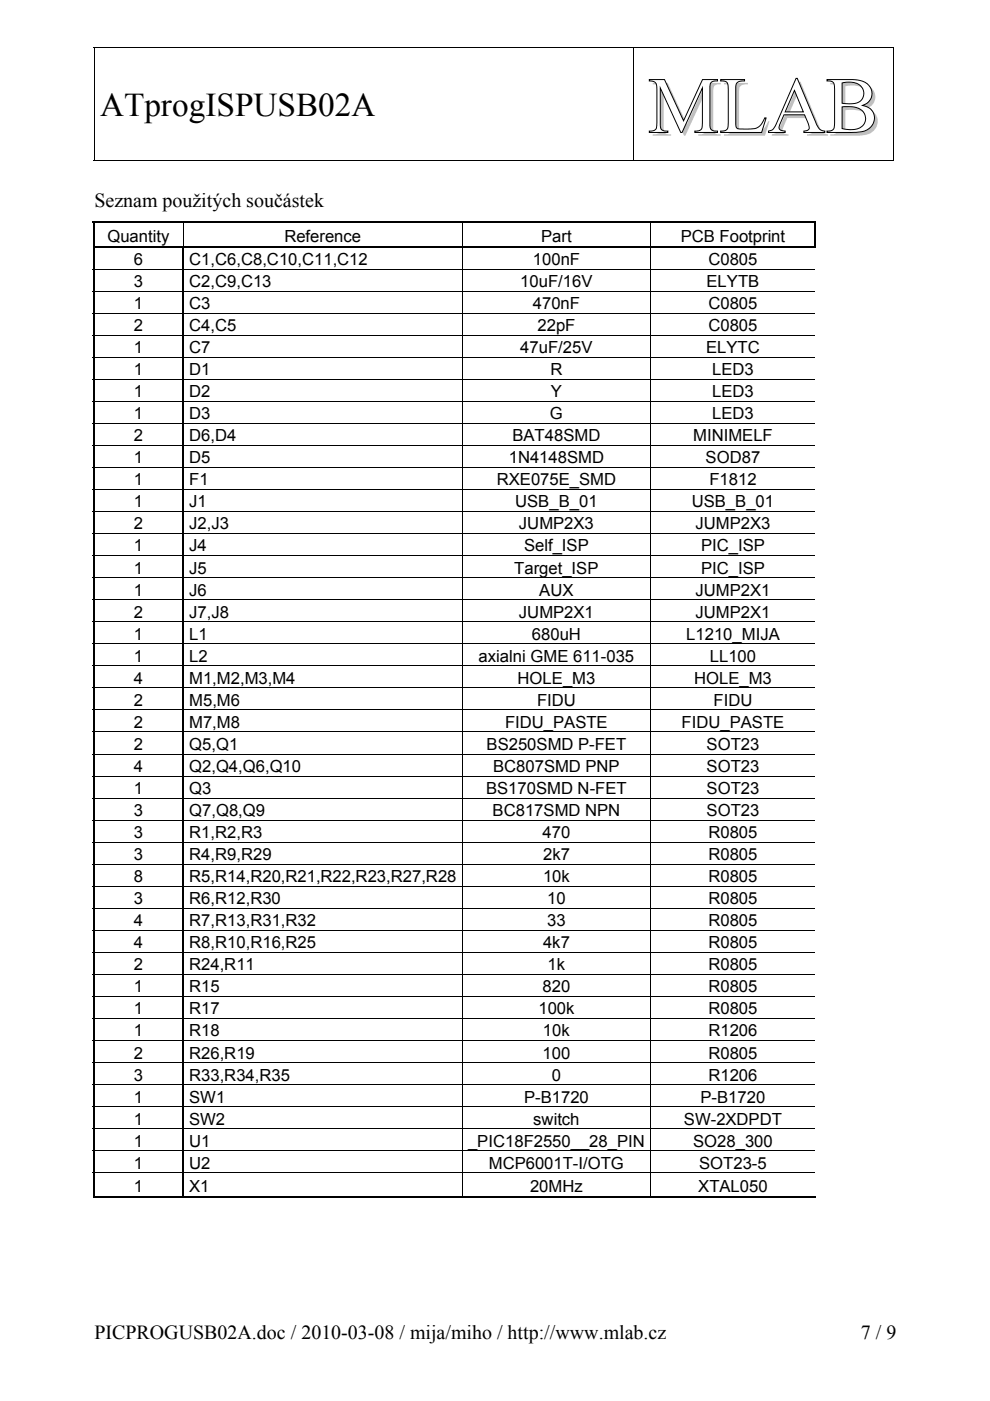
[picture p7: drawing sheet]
<svg xmlns="http://www.w3.org/2000/svg" width="210mm" height="297mm" viewBox="0 0 210 297" stroke-linecap="round" stroke-linejoin="round" font-family="sans-serif">
<g fill="#fff" stroke="#000" stroke-width=".21">
<path d="M137.7 16.9h3.2l4 8.7 4-8.7h3.2v.3a1.17 1.17 0 0 0-1.6 1.2v8.2a1.16 1.16 0 0 0 1.6 1.2v.3h-4.8v-.3a1.29 1.29 0 0 0 1.3-.3 1.29 1.29 0 0 0 .3-1.4v-7.5l-4.3 9.5h-.3l-4.3-9.5v8a1.14 1.14 0 0 0 1.6 1.2v.3h-3.9v-.3a1.29 1.29 0 0 0 1.3-.3 1.29 1.29 0 0 0 .3-1.4v-7.3a1.32 1.32 0 0 0-1.6-1.6z" fill-rule="evenodd"/>
<path d="M152.8 16.9h5.1v.3a1.36 1.36 0 0 0-1.9 1.2v8a.77 .77 0 0 0 .8 .9h2.3a2.71 2.71 0 0 0 2.8-1.8l.3-.5h.2l-.9 3.1h-8.7v-.3a1.32 1.32 0 0 0 1.6-1.7v-7.7a1.15 1.15 0 0 0-1.6-1.2z" fill-rule="evenodd"/>
<path d="M168.8 16.6h.2l4 9.3a2.25 2.25 0 0 0 1.9 1.9v.3h-4.5v-.3a.92 .92 0 0 0 1.1-.4 .92 .92 0 0 0-.1-1.1l-.8-2h-4.4l-.7 1.8a.96 .96 0 0 0 .1 1.5l.9 .2v.3h-3.6v-.3a2.38 2.38 0 0 0 1.9-2zM168.4 19.2l-1.9 4.5h3.8z" fill-rule="evenodd"/>
<path d="M175.3 16.9h5.5a4 4 0 0 1 3.9 2 2.59 2.59 0 0 1-1.8 3.5 2.77 2.77 0 0 1 2.5 2.7 2.77 2.77 0 0 1-2.5 2.8l-1.4 .2h-6.2v-.3a1.31 1.31 0 0 0 1.4-.4 1.31 1.31 0 0 0 .3-1.3v-7.2a1.3 1.3 0 0 0-.3-1.4 1.3 1.3 0 0 0-1.4-.3zM178.5 17.6v4.3a5.6 5.6 0 0 0 3.9-.5 2.31 2.31 0 0 0 .5-2.5 2.31 2.31 0 0 0-2.2-1.4l-1.1-.1zM178.5 22.7v4.6a4.3 4.3 0 0 0 4.6-.8 2.42 2.42 0 0 0-2-3.8z" fill-rule="evenodd"/>
</g>
<g fill="#000">
<path d="M19.9 10h.2v.2h-.2zM189.4 10h.2v.2h-.2zM189.4 33.9h.2v.2h-.2zM19.7 47h.3v.3h-.3zM19.7 52.1h.3v.4h-.3zM38.7 52.1h.4v.4h-.4zM38.8 47.3h.2zM97.9 47.3h.2zM97.9 52.5h.2zM137.9 47.3h.1zM137.9 47h.3v.3h-.3zM137.9 52.5h.1z"/>
<path d="M137.9 52.1h.3v.4h-.3zM172.7 47h.4v.3h-.4zM172.7 52.1h.4v.4h-.4zM137.9 253.6h.3v.3h-.3z"/>
</g>
<g fill="none" stroke="#000" stroke-width=".21">
<path d="M19.9 10.1h169.7M20 10.2v23.9M134.3 10.2v23.9M189.5 10.2v23.9M19.9 34h114.3M134.4 34h55M19.7 57h153.1M38.9 47.3v4.8M98 47.3v4.8M98 52.5v4.5M98 57.1v4.5M138 47.3v4.8"/>
<path d="M138 52.5v4.5M138 57.1v4.5M19.7 61.7h153.1M19.7 66.4h153.1M19.7 71.1h153.1M19.7 75.7h153.1M98 61.8v4.5M98 66.5v4.5M98 71.1v4.5M98 75.8v4.5M138 61.8v4.5M138 66.5v4.5"/>
<path d="M138 71.1v4.5M138 75.8v4.5M19.7 80.4h153.1M19.7 85.1h153.1M19.7 89.8h153.1M19.7 94.4h153.1M19.7 99.1h153.1M98 80.5v4.5M98 85.2v4.5M98 89.9v4.4M98 94.5v4.5M98 99.2v4.5"/>
<path d="M138 80.5v4.5M138 85.2v4.5M138 89.9v4.4M138 94.5v4.5M138 99.2v4.5M19.7 103.8h153.1M19.7 108.5h153.1M19.7 113.1h153.1M19.7 117.8h153.1M98 103.9v4.5M98 108.5v4.6M98 113.2v4.5"/>
<path d="M98 117.9v4.5M138 103.9v4.5M138 108.5v4.6M138 113.2v4.5M138 117.9v4.5M19.7 122.5h153.1M19.7 127.1h153.1M19.7 131.8h153.1M19.7 136.5h153.1M98 122.6v4.5M98 127.2v4.5M98 131.9v4.5"/>
<path d="M98 136.6v4.5M138 122.6v4.5M138 127.2v4.5M138 131.9v4.5M138 136.6v4.5M19.7 141.2h153.1M19.7 145.9h153.1M19.7 150.5h153.1M19.7 155.2h153.1M19.7 159.9h153.1M98 141.3v4.5M98 145.9v4.5"/>
<path d="M98 150.6v4.5M98 155.3v4.5M98 160v4.5M138 141.3v4.5M138 145.9v4.5M138 150.6v4.5M138 155.3v4.5M138 160v4.5M19.7 164.5h153.1M19.7 169.2h153.1M19.7 173.9h153.1M19.7 178.6h153.1"/>
<path d="M98 164.6v4.5M98 169.3v4.5M98 174v4.5M98 178.6v4.6M138 164.6v4.5M138 169.3v4.5M138 174v4.5M138 178.6v4.6M19.7 183.2h153.1M19.7 187.9h153.1M19.7 192.6h153.1M19.7 197.3h153.1"/>
<path d="M98 183.3v4.5M98 188v4.5M98 192.7v4.5M98 197.4v4.5M138 183.3v4.5M138 188v4.5M138 192.7v4.5M138 197.4v4.5M19.7 202h153.1M19.7 206.6h153.1M19.7 211.3h153.1M19.7 216h153.1"/>
<path d="M98 202v4.5M98 206.7v4.5M98 211.4v4.5M98 216v4.6M138 202v4.5M138 206.7v4.5M138 211.4v4.5M138 216v4.6M19.7 220.6h153.1M19.7 225.3h153.1M19.7 230h153.1M19.7 234.7h153.1"/>
<path d="M19.7 239.3h153.1M98 220.7v4.5M98 225.4v4.5M98 230.1v4.5M98 234.7v4.5M98 239.4v4.5M138 220.7v4.5M138 225.4v4.5M138 230.1v4.5M138 234.7v4.5M138 239.4v4.5M19.7 244h153.1"/>
<path d="M19.7 248.7h153.1M98 244.1v4.5M98 248.8v4.8M138 244.1v4.5M138 248.8v4.8"/>
</g>
<g fill="none" stroke="#000" stroke-width=".34">
<path d="M19.7 47.2h118.2M19.8 47.3v4.8M19.8 52.5v4.5M19.8 57.1v4.5M20 52.3h18.7M38.9 52.5v4.5M38.9 57.1v4.5M39.1 52.3h98.8M138.2 47.2h34.5M138.2 52.3h34.5M172.9 47.3v4.8M19.8 61.8v4.5"/>
<path d="M19.8 66.5v4.5M19.8 71.1v4.5M19.8 75.8v4.5M38.9 61.8v4.5M38.9 66.5v4.5M38.9 71.1v4.5M38.9 75.8v4.5M19.8 80.5v4.5M19.8 85.2v4.5M19.8 89.9v4.4M19.8 94.5v4.5M19.8 99.2v4.5"/>
<path d="M38.9 80.5v4.5M38.9 85.2v4.5M38.9 89.9v4.4M38.9 94.5v4.5M38.9 99.2v4.5M19.8 103.9v4.5M19.8 108.5v4.6M19.8 113.2v4.5M19.8 117.9v4.5M38.9 103.9v4.5M38.9 108.5v4.6M38.9 113.2v4.5"/>
<path d="M38.9 117.9v4.5M19.8 122.6v4.5M19.8 127.2v4.5M19.8 131.9v4.5M19.8 136.6v4.5M38.9 122.6v4.5M38.9 127.2v4.5M38.9 131.9v4.5M38.9 136.6v4.5M19.8 141.3v4.5M19.8 145.9v4.5M19.8 150.6v4.5"/>
<path d="M19.8 155.3v4.5M19.8 160v4.5M38.9 141.3v4.5M38.9 145.9v4.5M38.9 150.6v4.5M38.9 155.3v4.5M38.9 160v4.5M19.8 164.6v4.5M19.8 169.3v4.5M19.8 174v4.5M19.8 178.6v4.6M38.9 164.6v4.5"/>
<path d="M38.9 169.3v4.5M38.9 174v4.5M38.9 178.6v4.6M19.8 183.3v4.5M19.8 188v4.5M19.8 192.7v4.5M19.8 197.4v4.5M38.9 183.3v4.5M38.9 188v4.5M38.9 192.7v4.5M38.9 197.4v4.5M19.8 202v4.5"/>
<path d="M19.8 206.7v4.5M19.8 211.4v4.5M19.8 216v4.6M38.9 202v4.5M38.9 206.7v4.5M38.9 211.4v4.5M38.9 216v4.6M19.8 220.7v4.5M19.8 225.4v4.5M19.8 230.1v4.5M19.8 234.7v4.5M19.8 239.4v4.5"/>
<path d="M38.9 220.7v4.5M38.9 225.4v4.5M38.9 230.1v4.5M38.9 234.7v4.5M38.9 239.4v4.5M19.7 253.7h19M19.8 244.1v4.5M19.8 248.8v5.1M38.9 244.1v4.5M38.9 248.8v5.1M39.1 253.7h98.8M138.2 253.7h34.7"/>
</g>
<text font-size="16.9" fill="#c0c0c0" x="138.1" y="28.8">MLAB</text>
<text font-size="7" x="21.2" y="24.6">ATprogISPUSB02A</text>
<g font-size="4.2">
<text x="20" y="43.9">Seznam použitých součástek</text>
<text x="20" y="283.9">PICPROGUSB02A.doc / 2010-03-08 / mija/miho / http://www.mlab.cz</text>
<text x="182.5" y="283.9">7 / 9</text>
</g>
<g font-size="3.5">
<text x="22.8" y="51.3">Quantity</text>
<text x="60.3" y="51.3">Reference</text>
<text x="114.7" y="51.3">Part</text>
<text x="144.3" y="51.3">PCB Footprint</text>
<text x="28.4" y="56.2">6</text>
<text x="40.1" y="56.2">C1,C6,C8,C10,C11,C12</text>
<text x="113" y="56.2">100nF</text>
<text x="150.2" y="56.2">C0805</text>
<text x="28.4" y="60.8">3</text>
<text x="28.4" y="65.5">1</text>
<text x="40.1" y="60.8">C2,C9,C13</text>
<text x="40.1" y="65.5">C3</text>
<text x="110.3" y="60.8">10uF/16V</text>
<text x="113" y="65.5">470nF</text>
<text x="149.8" y="60.8">ELYTB</text>
<text x="150.2" y="65.5">C0805</text>
<text x="28.4" y="70.2">2</text>
<text x="40.1" y="70.2">C4,C5</text>
<text x="114" y="70.2">22pF</text>
<text x="150.2" y="70.2">C0805</text>
<text x="28.4" y="74.8">1</text>
<text x="40.1" y="74.8">C7</text>
<text x="110.3" y="74.8">47uF/25V</text>
<text x="149.7" y="74.8">ELYTC</text>
<text x="28.4" y="79.5">1</text>
<text x="40.1" y="79.5">D1</text>
<text x="116.7" y="79.5">R</text>
<text x="151" y="79.5">LED3</text>
<text x="28.4" y="84.2">1</text>
<text x="28.4" y="88.9">1</text>
<text x="40.1" y="84.2">D2</text>
<text x="40.1" y="88.9">D3</text>
<text x="116.6" y="88.9">G</text>
<text x="116.8" y="84.2">Y</text>
<text x="151" y="88.9">LED3</text>
<text x="151" y="84.2">LED3</text>
<text x="28.4" y="93.6">2</text>
<text x="40.1" y="93.6">D6,D4</text>
<text x="108.6" y="93.6">BAT48SMD</text>
<text x="147" y="93.6">MINIMELF</text>
<text x="28.4" y="98.2">1</text>
<text x="40.1" y="98.2">D5</text>
<text x="107.9" y="98.2">1N4148SMD</text>
<text x="149.6" y="98.2">SOD87</text>
<text x="28.4" y="102.9">1</text>
<text x="28.4" y="107.6">1</text>
<text x="40.1" y="107.6">J1</text>
<text x="40.1" y="102.9">F1</text>
<text x="105.3" y="102.9">RXE075E_SMD</text>
<text x="109.2" y="107.6">USB_B_01</text>
<text x="146.7" y="107.6">USB_B_01</text>
<text x="150.4" y="102.9">F1812</text>
<text x="28.4" y="112.2">2</text>
<text x="40.1" y="112.2">J2,J3</text>
<text x="110" y="112.2">JUMP2X3</text>
<text x="147.5" y="112.2">JUMP2X3</text>
<text x="28.4" y="116.9">1</text>
<text x="40.1" y="116.9">J4</text>
<text x="111.1" y="116.9">Self_ISP</text>
<text x="148.7" y="116.9">PIC_ISP</text>
<text x="28.4" y="121.6">1</text>
<text x="40.1" y="121.6">J5</text>
<text x="109" y="121.6">Target_ISP</text>
<text x="148.6" y="121.6">PIC_ISP</text>
<text x="28.4" y="126.3">1</text>
<text x="28.4" y="130.9">2</text>
<text x="40.1" y="130.9">J7,J8</text>
<text x="40.1" y="126.3">J6</text>
<text x="110" y="130.9">JUMP2X1</text>
<text x="114.3" y="126.3">AUX</text>
<text x="147.5" y="130.9">JUMP2X1</text>
<text x="147.5" y="126.3">JUMP2X1</text>
<text x="28.4" y="135.6">1</text>
<text x="40.1" y="135.6">L1</text>
<text x="112.8" y="135.6">680uH</text>
<text x="145.5" y="135.6">L1210_MIJA</text>
<text x="28.4" y="140.3">1</text>
<text x="40.1" y="140.3">L2</text>
<text x="101.5" y="140.3">axialni GME 611-035</text>
<text x="150.5" y="140.3">LL100</text>
<text x="28.4" y="145">4</text>
<text x="28.4" y="149.6">2</text>
<text x="40.1" y="145">M1,M2,M3,M4</text>
<text x="40.1" y="149.6">M5,M6</text>
<text x="109.7" y="145">HOLE_M3</text>
<text x="113.9" y="149.6">FIDU</text>
<text x="147.2" y="145">HOLE_M3</text>
<text x="151.3" y="149.6">FIDU</text>
<text x="28.4" y="154.3">2</text>
<text x="40.1" y="154.3">M7,M8</text>
<text x="107.1" y="154.3">FIDU_PASTE</text>
<text x="144.5" y="154.3">FIDU_PASTE</text>
<text x="28.4" y="159">2</text>
<text x="40.1" y="159">Q5,Q1</text>
<text x="103.2" y="159">BS250SMD P-FET</text>
<text x="149.8" y="159">SOT23</text>
<text x="28.4" y="163.7">4</text>
<text x="40.1" y="163.7">Q2,Q4,Q6,Q10</text>
<text x="104.5" y="163.7">BC807SMD PNP</text>
<text x="149.8" y="163.7">SOT23</text>
<text x="28.4" y="168.3">1</text>
<text x="28.4" y="173">3</text>
<text x="40.1" y="168.3">Q3</text>
<text x="40.1" y="173">Q7,Q8,Q9</text>
<text x="103.1" y="168.3">BS170SMD N-FET</text>
<text x="104.4" y="173">BC817SMD NPN</text>
<text x="149.8" y="168.3">SOT23</text>
<text x="149.8" y="173">SOT23</text>
<text x="28.4" y="177.7">3</text>
<text x="40.1" y="177.7">R1,R2,R3</text>
<text x="115" y="177.7">470</text>
<text x="150.2" y="177.7">R0805</text>
<text x="28.4" y="182.4">3</text>
<text x="40.1" y="182.4">R4,R9,R29</text>
<text x="115.1" y="182.4">2k7</text>
<text x="150.2" y="182.4">R0805</text>
<text x="28.4" y="187">8</text>
<text x="28.4" y="191.7">3</text>
<text x="40.1" y="191.7">R6,R12,R30</text>
<text x="40.1" y="187">R5,R14,R20,R21,R22,R23,R27,R28</text>
<text x="115.1" y="187">10k</text>
<text x="116" y="191.7">10</text>
<text x="150.2" y="187">R0805</text>
<text x="150.2" y="191.7">R0805</text>
<text x="28.4" y="196.4">4</text>
<text x="40.1" y="196.4">R7,R13,R31,R32</text>
<text x="116" y="196.4">33</text>
<text x="150.2" y="196.4">R0805</text>
<text x="28.4" y="201.1">4</text>
<text x="40.1" y="201.1">R8,R10,R16,R25</text>
<text x="115.1" y="201.1">4k7</text>
<text x="150.2" y="201.1">R0805</text>
<text x="28.4" y="205.7">2</text>
<text x="40.1" y="205.7">R24,R11</text>
<text x="116.1" y="205.7">1k</text>
<text x="150.2" y="205.7">R0805</text>
<text x="28.4" y="210.4">1</text>
<text x="28.4" y="215.1">1</text>
<text x="40.1" y="210.4">R15</text>
<text x="40.1" y="215.1">R17</text>
<text x="114.2" y="215.1">100k</text>
<text x="115" y="210.4">820</text>
<text x="150.2" y="215.1">R0805</text>
<text x="150.2" y="210.4">R0805</text>
<text x="28.4" y="219.8">1</text>
<text x="40.1" y="219.8">R18</text>
<text x="115.1" y="219.8">10k</text>
<text x="150.2" y="219.8">R1206</text>
<text x="28.4" y="224.4">2</text>
<text x="40.1" y="224.4">R26,R19</text>
<text x="115" y="224.4">100</text>
<text x="150.2" y="224.4">R0805</text>
<text x="28.4" y="229.1">3</text>
<text x="28.4" y="233.8">1</text>
<text x="40.1" y="233.8">SW1</text>
<text x="40.1" y="229.1">R33,R34,R35</text>
<text x="111.1" y="233.8">P-B1720</text>
<text x="117" y="229.1">0</text>
<text x="148.5" y="233.8">P-B1720</text>
<text x="150.2" y="229.1">R1206</text>
<text x="28.4" y="238.4">1</text>
<text x="40.1" y="238.4">SW2</text>
<text x="113.1" y="238.4">switch</text>
<text x="145" y="238.4">SW-2XDPDT</text>
<text x="28.4" y="243.1">1</text>
<text x="40.1" y="243.1">U1</text>
<text x="99.2" y="243.1">_PIC18F2550__28_PIN</text>
<text x="147" y="243.1">SO28_300</text>
<text x="28.4" y="247.8">1</text>
<text x="40.1" y="247.8">U2</text>
<text x="103.6" y="247.8">MCP6001T-I/OTG</text>
<text x="148.2" y="247.8">SOT23-5</text>
<text x="28.4" y="252.8">1</text>
<text x="40.1" y="252.8">X1</text>
<text x="112.4" y="252.8">20MHz</text>
<text x="148" y="252.8">XTAL050</text>
</g>
</svg>
